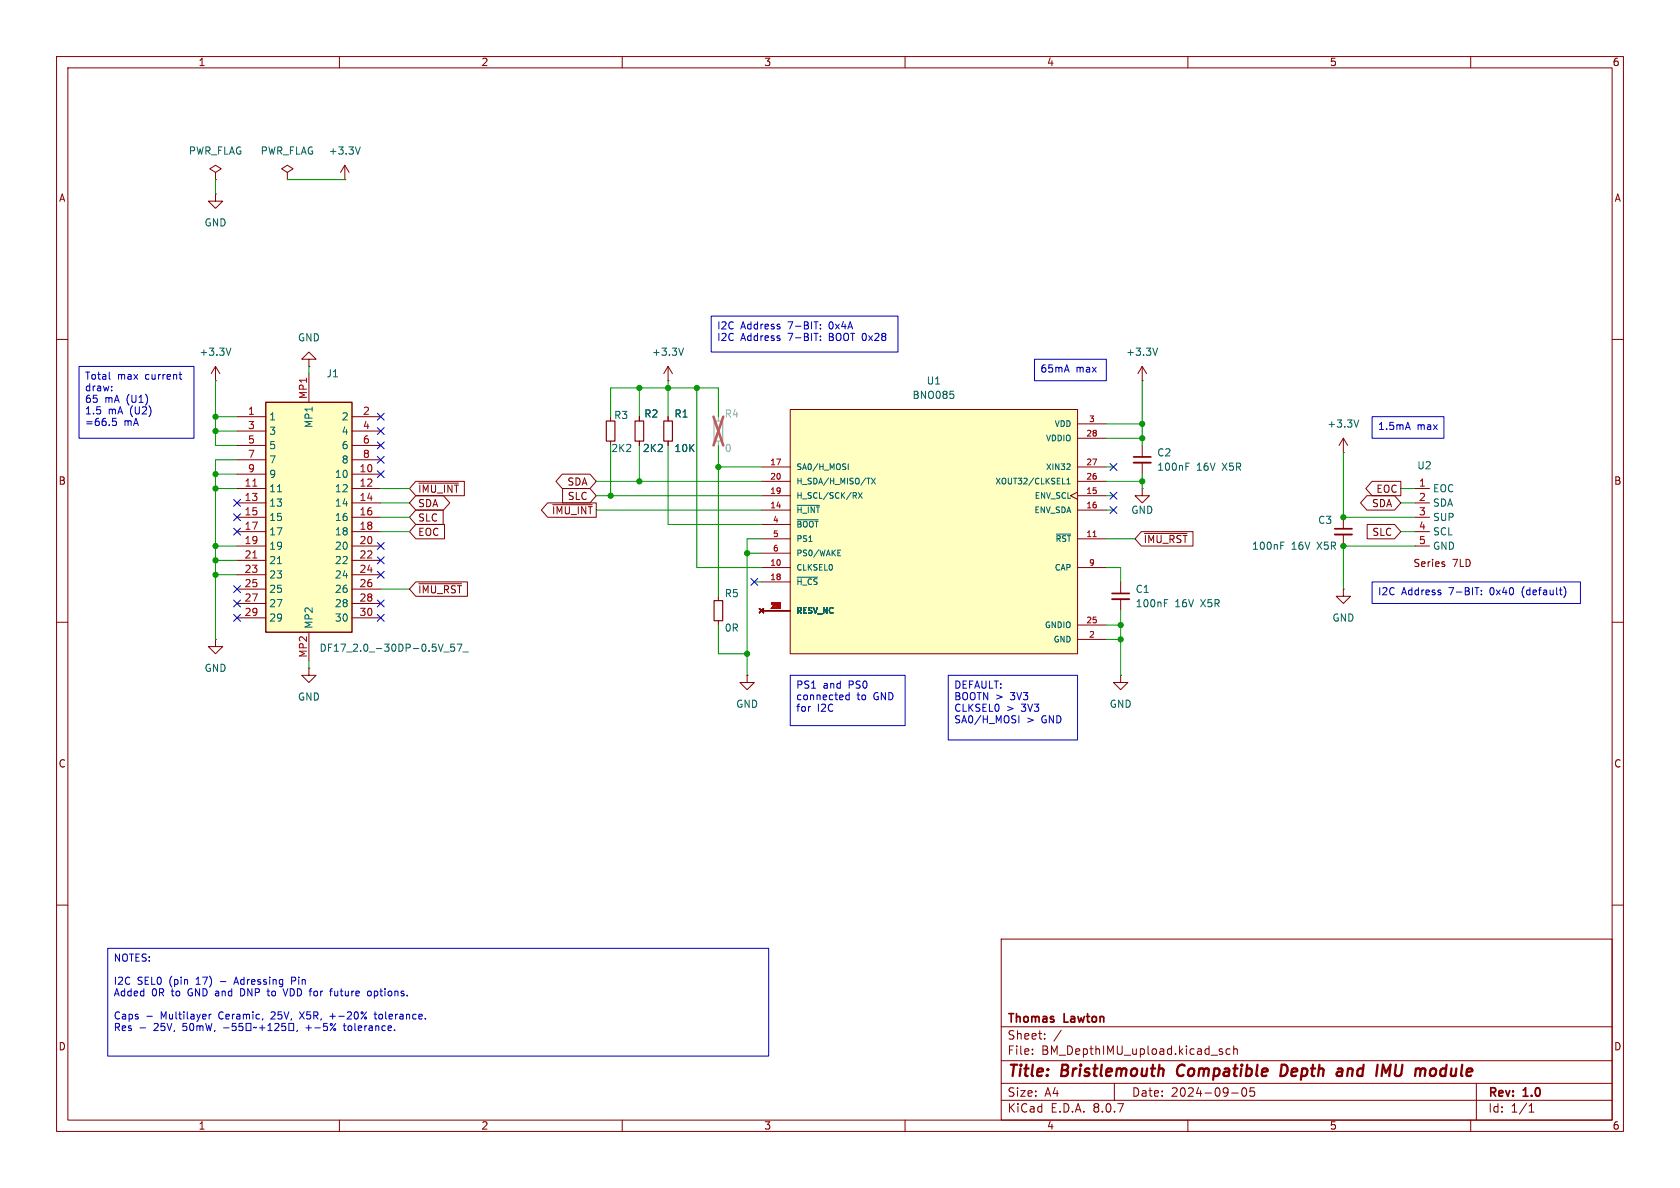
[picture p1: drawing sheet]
<svg xmlns="http://www.w3.org/2000/svg" width="297mm" height="210mm" viewBox="0 0 297 210" stroke-linecap="round" stroke-linejoin="round" font-family="sans-serif">
<g fill="none" stroke="#840000" stroke-width=".18">
<path d="M10 10h277v190h-277zM12 12h273v186h-273zM60 10v2M110 10v2M160 10v2M210 10v2M260 10v2M10 60h2M201.9 67.3h.1M201.9 64.8v2.5M201.9 78.7v2.1M201.9 64.8l-.7 1.2"/>
<path d="M201.9 64.8l.8 1.2M237.5 77.5l-.8 1.2M237.5 77.5v2.5M237.5 77.5l.8 1.2M285 60h2M201.9 81.8v2M237.5 80h.1M237.5 91.4v2.1M237.5 94.5v2M10 110h2M285 110h2M10 160h2"/>
<path d="M177 166h108v32h-108zM285 160h2M60 198v2M110 198v2M160 198v2M177 194.5h108M177 191.5h108M177 187.5h108M177 181.5h108M182.5 186.3v.1M182.5 185.5v.1M184.7 183.6v.1"/>
<path d="M184.7 182.8v.1M187.6 182.1l-1.3 2M197 191.5v3M210 198v2M215.6 185.8l.5 .2 .1 .1-.1 .2-.4 .1M215.6 185.5h.5M217.5 185.5l-.5-.1-.3 .3v.4l.2 .2h.6M217.7 193.2h1.2M218.1 185.5l.2-.1 .4 .1v.9M218.1 184.9v1.5M219.7 192.4a.81 .81 0 0 0 .3 1.4l.2-.1 .2-.5-.2-.8M221 192.3v.7l.2-.1h.5l.1 .6-.3 .3-.5-.1"/>
<path d="M260 198v2M261 191.5v6.5M270.3 196.6h.9M270.3 195.5l.4-.4v1.5"/>
</g>
<path d="M208.4 188.5a1.27 1.27 0 0 0 0 1.6M227.3 188.3l-.7-.1-.3 2h.5l.5-.3M236.7 188.9l.6 .1-.1 1.2M237.2 190.1l-.7 .1M237.3 189.4h-.7M245 189.6l.8-1.4-.2 2M252.8 190a.52 .52 0 0 0 .8 .1M253.6 188.9a.62 .62 0 0 0-.8 .4" fill="none" stroke="#840000" stroke-width=".4"/>
<path d="M204.7 61.5l-.5 1.3M240.2 74.2l-.4 1.3M209.7 82.5h.4M209.7 81.9h.6M226.4 96.4h.4M226.4 95.8h.6" fill="none" stroke="#006464" stroke-width=".18"/>
<path d="M200.4 81.8h3.1M236 94.5h3" fill="none" stroke="#840000" stroke-width=".33"/>
<path d="M200.4 80.8h3.1M236 93.5h3" fill="none" stroke="#840000" stroke-width=".3"/>
<path d="M139.7 72.4h50.8v43.2h-50.8z" fill="#ffffc2"/>
<g fill="none" stroke="#840000" stroke-width=".18">
<path d="M50.8 30.5l1-.7-1-.6-1 .6 1 .7v1.3M50.8 31.8h.1M61 31.8h.1M61 29.2l-.8 1.3M61 29.2v2.6M61 29.2l.7 1.3M107.9 73.7v.7M107.9 78v.7M113 73.7v.7M113 78v.7M118.1 67.3h.1M118.1 64.8v2.5"/>
<path d="M118.1 73.7v.7M118.1 78v.7M118.1 64.8l-.8 1.2M118.1 64.8l.8 1.2M139.7 72.4h50.8v43.2h-50.8zM190.5 77.5h5.1M190.5 74.9h5.1M134.6 95.3h5.1M134.6 90.2h5.1M134.6 87.6h5.1M134.6 82.6h5.1M134.6 85.1h5.1"/>
<path d="M134.6 92.7h5.1M134.6 97.8h5.1M190.5 87l-1.3 .6 1.3 .7M190.5 95.3h5.1M190.5 90.2h5.1M190.5 87.6h5.1M190.5 82.6h5.1M190.5 85.1h5.1M201.9 86.4v1.2h1.3l-1.3 1.3-1.2-1.3h1.2M201.9 86.4h.1M250.2 86.4h2.5M250.2 88.9h2.5"/>
<path d="M250.2 91.4h2.5M250.2 94h2.5M250.2 96.5h2.5M255.3 99.7l.1 .2-.1 .2M255.3 99.3l.1 .1M38.1 113v1.3h1.3l-1.3 1.3-1.3-1.3h1.3M38.1 113h.1M54.6 118.1v1.3h1.3l-1.3 1.3-1.3-1.3h1.3M54.6 118.1h.1M127 105.4v.8M127 109.7v.8M132.1 119.4v1.3h1.2l-1.2 1.2-1.3-1.2h1.3"/>
<path d="M132.1 119.4h.1M134.2 107.6l.8 .7M134.6 108h5.1M134.6 100.3h5.1M134.6 102.9h5.1M135 107.6l-.8 .7M190.5 100.3h5.1M190.5 113h5.1M190.5 110.5h5.1M198.1 102.9v2M198.1 105.9v2.1M237.5 104.1v1.3h1.3l-1.3 1.3-1.3-1.3h1.3"/>
<path d="M237.5 104.1h.1"/>
</g>
<g fill="none" stroke="#006464" stroke-width=".18">
<path d="M63.7 26l-.4 1.2M120.8 61.5l-.4 1.3M168 69.2h.6M168.5 69.7l.1 .2-.1 .5M140.9 89.3h4M140.9 91.9h3.7M148.1 97.7h.4M148.1 98.3h.5M148.1 97.2h.5M150 82v1M151.1 87.6l.3 .5M151.4 87.2v.3"/>
<path d="M151.8 87.1l.6 1M152.4 87.1l-.6 1M154.1 84.5l.6 1.1M154.7 84.5l-.6 1.1M186.7 94.4h2.6M187.8 85.6h.5M188.6 85.6h.6M188.6 84.8l.3-.3v1.1M189.1 82v.4l-.5 .6h.6M140.9 102h3.6M205.9 106.6h.4M205.9 106h.6"/>
</g>
<path d="M193.2 94.9h.6" fill="none" stroke="#a90000" stroke-width=".18"/>
<path d="M107.2 74.4h1.5v3.6h-1.5zM112.3 74.4h1.5v3.6h-1.5zM117.3 74.4h1.6v3.6h-1.6zM126.2 106.2h1.6v3.5h-1.6z" fill="none" stroke="#840000" stroke-width=".2"/>
<path d="M196.6 105.9h3" fill="none" stroke="#840000" stroke-width=".33"/>
<path d="M196.6 104.9h3" fill="none" stroke="#840000" stroke-width=".3"/>
<path d="M126.2 74.4h1.6v3.6h-1.6z" fill="none" stroke="#a1a1a1" stroke-width=".2"/>
<path d="M127 73.7v.7M127 78v.7" fill="none" stroke="#a1a1a1" stroke-width=".18"/>
<path d="M126.1 73.7l1.8 5M127.9 73.7l-1.8 5" fill="none" stroke="#e75356" stroke-width=".46"/>
<path d="M47 71.1h15.2v40.7h-15.2z" fill="#ffffc2"/>
<path d="M47 71.1h15.2v40.7h-15.2z" fill="none" stroke="#840000" stroke-width=".25"/>
<g fill="none" stroke="#840000" stroke-width=".18">
<path d="M38.1 34.3v1.3h1.3l-1.3 1.2-1.3-1.2h1.3M38.1 34.3h.1M38.1 30.5l1-.7-1-.6-1 .6 1 .7v1.3M38.1 31.8h.1M38.1 67.3h.1M38.1 64.8l-.8 1.2M38.1 64.8v2.5M38.1 64.8l.8 1.2M41.9 73.7h5.1M41.9 76.2h5.1M41.9 78.7h5.1M54.6 63.5h1.3l-1.3-1.3-1.3 1.3h1.3v1.3"/>
<path d="M54.6 64.8h.1M54.6 66v5.1M62.2 73.7h5.1M62.2 76.2h5.1M62.2 78.7h5.1M113 73.7v.7M113 78v.7M118.1 73.7v.7M118.1 78v.7M41.9 83.8h5.1M41.9 86.4h5.1M41.9 88.9h5.1"/>
<path d="M41.9 91.4h5.1M41.9 94h5.1M41.9 96.5h5.1M41.9 99.1h5.1M41.9 81.3h5.1M62.2 83.8h5.1M62.2 86.4h5.1M62.2 88.9h5.1M62.2 91.4h5.1M62.2 94h5.1M62.2 96.5h5.1M62.2 99.1h5.1"/>
<path d="M62.2 81.3h5.1M73.5 90.2h4.8v2.5h-4.8l-1.1-1.3zM73.5 85.1h8.6v2.5h-8.6l-1.1-1.2zM73.5 87.6h4.9l1.1 1.3-1.1 1.3h-4.9l-1.1-1.3zM73.5 92.7h5.1v2.6h-5.1l-1.1-1.3zM74 85.4h7M96.8 88.9h8.6v2.5h-8.6l-1.1-1.2zM97.7 89.2h7M99.4 83.8h4.9l1.1 1.3-1.1 1.3h-4.9l-1.1-1.3zM99.5 86.4h4.8l1.1 1.2-1.1 1.3h-4.8zM201.8 94h9.1v2.5h-9.1l-1.1-1.2zM202.3 94.3h7.6"/>
<path d="M241.6 87.6h4.9l1.1 1.3-1.1 1.3h-4.9l-1.1-1.3zM241.7 92.7h4.8l1.1 1.3-1.1 1.3h-4.8zM242.6 85.1h5v2.5h-5l-1.1-1.2zM41.9 101.6h5.1M41.9 104.1h5.1M41.9 106.7h5.1M41.9 109.2h5.1M54.6 111.8v5M62.2 101.6h5.1M62.2 104.1h5.1M62.2 106.7h5.1M62.2 109.2h5.1"/>
<path d="M73.5 102.9h9.1v2.5h-9.1l-1.1-1.3zM74 103.2h7.6M198.1 119.4v1.3h1.3l-1.3 1.2-1.3-1.2h1.3M198.1 119.4h.1"/>
</g>
<path d="M40.8 61.5l-.4 1.3M49 86.9h.8M49 99.6h.8M78.5 115.3h.9M80.3 113.9h-.6v.6l.1-.2 .5 .1 .1 .2-.1 .4-.2 .1-.4-.1M80.8 113.9h.9l-.6 1.2M81.8 115.3h1" fill="none" stroke="#006464" stroke-width=".18"/>
<path d="M44.7 85.9h.7M44.7 98.6h.7" fill="none" stroke="#a90000" stroke-width=".18"/>
<g fill="none" stroke="#0000c2" stroke-width=".18">
<path d="M125.7 55.9h33v6.3h-33zM145 58v.2M145 57.4v.1M145 59.4v.1M14 64.8h20.3v12.7h-20.3zM19.3 66.9l.2 .1M19.7 69v.1M19.7 68.3v.1M19.9 74.5l.4-.1 .3 .3-.1 .5h-.6M31.7 66.2h.4M31.8 66.9l.3 .1M145 60.1v.1"/>
<path d="M182.9 63.5h12.7v3.8h-12.7zM242.6 73.7h12.7v3.8h-12.7zM248.9 74.7l.4 1.2M139.7 119.4h20.3v8.9h-20.3zM167.6 119.4h22.9v11.4h-22.9zM242.6 102.9h36.8v3.8h-36.8zM261.9 105v.1M261.9 104.4v.1M276.5 103.7a1.46 1.46 0 0 1 0 1.9M150.1 122.4v1.3M150.1 122.9h-.3l-.3 .2 .1 .5h.5M180.1 126.5v1.3"/>
<path d="M19 167.6h116.9v19.1h-116.9zM26 179.7h.9M37 179.3v.8M37.3 179.3l-.3 .2M39 173.5h.9M41.5 173.6h.6M41.8 172.7l-.5 1.3M42.5 174.8v1.2h.3M47.4 175.9l.3 .1M50 174.8l.5 1.2 .4-1.2M51.5 173.4h.5M52 172.7h-.5v1.3"/>
<path d="M52.9 178.9l.9 1.2M53.8 178.9l-.9 1.2M58.3 175.2h.4M58.3 179.7h1M58.6 174.8h.1M59.2 175.2v.7l.2 .1M65 175.3l.2-.1 .4 .1v.5l-.1 .2h-.3l-.2-.1zM66.1 179.3h.5M66.3 178.9v1.1l.3 .1M24.8 181.7h.9M39.5 181.7h1M41.1 180.9l-.1 .6 .2-.1"/>
<path d="M41.5 181.4l.3 .2-.1 .5-.2 .1-.5-.1M42.3 180.9l-.1 .6 .2-.1M42.7 181.4l.3 .2-.1 .5-.2 .1-.5-.1M43.5 180.9v1.3h.9v-1.3M45.4 181.6l-.6 .1M45.9 181.7h.9M46.3 181.2v1M47.4 182.2h.7M47.4 181.3l.3-.4v1.3M49.3 181.3l-.8 .9h.8M49.9 180.9l-.1 .6 .2-.1M50.3 181.4l.2 .2v.5l-.2 .1-.5-.1"/>
<path d="M51.1 180.9v1.3h.8v-1.3M52.6 182.1l-.1 .3M54.1 181.7h1M60.7 181.3h.5M60.9 180.9v1.1l.3 .2"/>
</g>
<g fill="none" stroke="#009600" stroke-width=".18">
<path d="M38.1 31.8v2.5M50.8 31.8h10.2M38.1 67.3v11.4h3.8M38.1 76.2h3.8M38.1 73.7h3.8M54.6 64.8v1.2M107.9 73.7v-5.1h19.1v5.1M107.9 78.7v8.9M113 68.6v5.1M113 78.7v6.4M118.1 67.3v6.4M118.1 78.7v14h16.5"/>
<path d="M123.2 68.6v31.7h11.4M127 78.7v26.7M195.6 77.5h6.3M195.6 74.9h6.3M201.9 67.3v11.4M38.1 99.1h3.8M38.1 86.4h3.8M38.1 96.5h3.8M38.1 83.8h3.8M41.9 81.3h-3.8v31.7M67.3 94h5.1M67.3 86.4h5.1"/>
<path d="M67.3 88.9h5.1M67.3 91.4h5.1M105.4 90.2h29.2M105.4 87.6h29.2M105.4 85.1h29.2M127 82.6h7.6M132.1 97.8h2.5M134.6 95.3h-2.5v24.1M195.6 90.2h1.2M195.6 95.3h5.1M195.6 87.6h1.2M195.6 85.1h6.3"/>
<path d="M195.6 82.6h1.2M201.9 83.8v2.6M237.5 80v11.4h12.7M247.6 94h2.6M247.6 86.4h2.6M247.6 88.9h2.6M250.2 96.5h-12.7v7.6M38.1 101.6h3.8M54.6 116.8v1.3M67.3 104.1h5.1M127 110.5v5.1h5.1M133.3 102.9h1.3"/>
<path d="M195.6 100.3h2.5v2.6M195.6 110.5h2.5M195.6 113h2.5M198.1 108v11.4"/>
</g>
<g fill="none" stroke="#000084" stroke-width=".18">
<path d="M66.7 73.1l1.2 1.2M66.7 75.6l1.2 1.2M66.7 78.1l1.2 1.2M67.9 73.1l-1.2 1.2M67.9 75.6l-1.2 1.2M67.9 78.1l-1.2 1.2M41.3 90.8l1.2 1.2M41.3 88.3l1.2 1.2M41.3 93.4l1.2 1.2M42.5 90.8l-1.2 1.2M42.5 88.3l-1.2 1.2M42.5 93.4l-1.2 1.2"/>
<path d="M66.7 80.7l1.2 1.2M66.7 83.2l1.2 1.2M66.7 98.5l1.2 1.2M66.7 95.9l1.2 1.2M67.9 80.7l-1.2 1.2M67.9 83.2l-1.2 1.2M67.9 98.5l-1.2 1.2M67.9 95.9l-1.2 1.2M196.2 89.6l1.3 1.2M196.2 87l1.3 1.2M196.2 81.9l1.3 1.3M197.5 89.6l-1.3 1.2"/>
<path d="M197.5 87l-1.3 1.2M197.5 81.9l-1.3 1.3M41.3 106.1l1.2 1.2M41.3 108.6l1.2 1.2M41.3 103.5l1.2 1.2M42.5 106.1l-1.2 1.2M42.5 108.6l-1.2 1.2M42.5 103.5l-1.2 1.2M66.7 106.1l1.2 1.2M66.7 101l1.2 1.2M66.7 108.6l1.2 1.2M67.9 106.1l-1.2 1.2"/>
<path d="M67.9 101l-1.2 1.2M67.9 108.6l-1.2 1.2M132.7 102.3l1.3 1.2M134 102.3l-1.3 1.2"/>
</g>
<g fill="#009600" stroke="#009600" stroke-width=".18">
<circle cx="201.9" cy="74.9" r=".46"/>
<circle cx="201.9" cy="77.5" r=".46"/>
<circle cx="201.9" cy="85.1" r=".46"/>
<circle cx="237.5" cy="91.4" r=".46"/>
<circle cx="237.5" cy="96.5" r=".46"/>
<circle cx="38.1" cy="99.1" r=".46"/>
<circle cx="38.1" cy="96.5" r=".46"/>
<circle cx="38.1" cy="101.6" r=".46"/>
<circle cx="107.9" cy="87.6" r=".46"/>
<circle cx="113" cy="85.1" r=".46"/>
<circle cx="132.1" cy="97.8" r=".46"/>
<circle cx="127" cy="82.6" r=".46"/>
<circle cx="132.1" cy="115.6" r=".46"/>
<circle cx="118.1" cy="68.6" r=".46"/>
<circle cx="113" cy="68.6" r=".46"/>
<circle cx="123.2" cy="68.6" r=".46"/>
<circle cx="198.1" cy="110.5" r=".46"/>
<circle cx="198.1" cy="113" r=".46"/>
<circle cx="38.1" cy="76.2" r=".46"/>
<circle cx="38.1" cy="73.7" r=".46"/>
<circle cx="38.1" cy="86.4" r=".46"/>
<circle cx="38.1" cy="83.8" r=".46"/>
</g>
<g font-size="2.8" fill="#840000">
<text x="178" y="190.9">Title:</text>
<text x="187.7" y="190.9">Bristlemouth</text>
<text x="208.9" y="190.9">Compatible</text>
<text x="228" y="190.9">Depth</text>
<text x="238.8" y="190.9">and</text>
<text x="246.6" y="190.9">IMU</text>
<text x="254.2" y="190.9">module</text>
</g>
<g font-size="2.1" fill="#840000">
<text x="178" y="184">Sheet:</text>
<text x="178" y="181.2">Thomas</text>
<text x="188.2" y="181.2">Lawton</text>
<text x="178" y="186.7">File:</text>
<text x="184.1" y="186.7">BM_DepthIMU_upload.kicad_sch</text>
<text x="178" y="196.9">KiCad</text>
<text x="178" y="194.1">Size:</text>
<text x="184.7" y="194.1">A4</text>
<text x="185.7" y="196.9">E.D.A.</text>
<text x="193.3" y="196.9">8.0.7</text>
<text x="200" y="194.1">Date:</text>
<text x="207" y="194.1">2024-09-05</text>
<text x="263" y="194.3">Rev:</text>
<text x="263" y="196.9">Id:</text>
<text x="267.1" y="196.9">1/1</text>
<text x="269.4" y="194.3">1.0</text>
</g>
<g font-size="1.8" fill="#840000">
<text x="35" y="11.9">1</text>
<text x="85" y="11.9">2</text>
<text x="135" y="11.9">3</text>
<text x="185" y="11.9">4</text>
<text x="235" y="11.9">5</text>
<text x="285" y="11.9">6</text>
<text x="10.3" y="35.9">A</text>
<text x="285.3" y="35.9">A</text>
<text x="10.3" y="85.9">B</text>
<text x="73.8" y="87.3">~{IMU_INT}</text>
<text x="73.8" y="89.9">SDA</text>
<text x="100.2" y="86">SDA</text>
<text x="100.3" y="88.6">SLC</text>
<text x="242.4" y="89.9">SDA</text>
<text x="243.2" y="87.3">EOC</text>
<text x="285.3" y="85.9">B</text>
<text x="73.8" y="92.4">SLC</text>
<text x="73.8" y="94.9">EOC</text>
<text x="97.5" y="91.1">~{IMU_INT}</text>
<text x="242.5" y="94.9">SLC</text>
<text x="202.1" y="96.2">~{IMU_RST}</text>
<text x="249.8" y="100.4">Series</text>
<text x="256.8" y="100.4">7LD</text>
<text x="73.8" y="105.1">~{IMU_RST}</text>
<text x="10.3" y="135.9">C</text>
<text x="285.3" y="135.9">C</text>
<text x="10.3" y="185.9">D</text>
<text x="285.3" y="185.9">D</text>
<text x="35" y="199.9">1</text>
<text x="85" y="199.9">2</text>
<text x="135" y="199.9">3</text>
<text x="185" y="199.9">4</text>
<text x="235" y="199.9">5</text>
<text x="285" y="199.9">6</text>
</g>
<g font-size="1.8" fill="#006464">
<text x="33.3" y="27.5">PWR_FLAG</text>
<text x="46" y="27.5">PWR_FLAG</text>
<text x="58" y="27.5">+3.3V</text>
<text x="36.1" y="40.2">GND</text>
<text x="35.2" y="63.1">+3.3V</text>
<text x="52.6" y="60.6">GND</text>
<text x="115.2" y="63.1">+3.3V</text>
<text x="199" y="63.1">+3.3V</text>
<text x="57.6" y="66.9">J1</text>
<text x="161.2" y="70.7">BNO085</text>
<text x="163.7" y="68.2">U1</text>
<text x="47.5" y="74.5">1</text>
<text x="47.5" y="77.1">3</text>
<text x="55.5" y="75.8" transform="rotate(-90 55.5 75.8)">MP1</text>
<text x="60.3" y="74.5">2</text>
<text x="60.3" y="77.1">4</text>
<text x="108.5" y="74.3">R3</text>
<text x="113.8" y="74">R2</text>
<text x="119.1" y="74">R1</text>
<text x="234.5" y="75.8">+3.3V</text>
<text x="47.5" y="79.6">5</text>
<text x="47.5" y="82.1">7</text>
<text x="60.3" y="79.6">6</text>
<text x="60.3" y="82.1">8</text>
<text x="108" y="80.1">2K2</text>
<text x="113.5" y="80.1">2K2</text>
<text x="119.1" y="80.1">10K</text>
<text x="204.5" y="80.9">C2</text>
<text x="204.5" y="83.4">100nF</text>
<text x="211.5" y="83.4">16V</text>
<text x="216.2" y="83.4">X5R</text>
<text x="250.5" y="83.2">U2</text>
<text x="47.5" y="87.2">11</text>
<text x="47.5" y="89.8">13</text>
<text x="47.5" y="84.7">9</text>
<text x="59.1" y="84.7">10</text>
<text x="59.1" y="87.2">12</text>
<text x="59.1" y="89.8">14</text>
<text x="253.2" y="87.2">EOC</text>
<text x="253.2" y="89.8">SDA</text>
<text x="47.5" y="92.3">15</text>
<text x="47.5" y="94.8">17</text>
<text x="59.1" y="92.3">16</text>
<text x="59.1" y="94.8">18</text>
<text x="199.9" y="91">GND</text>
<text x="232.9" y="92.8">C3</text>
<text x="253.2" y="92.3">SUP</text>
<text x="253.2" y="94.8">SCL</text>
<text x="47.5" y="97.4">19</text>
<text x="47.5" y="99.9">21</text>
<text x="59.1" y="97.4">20</text>
<text x="59.1" y="99.9">22</text>
<text x="221.2" y="97.4">100nF</text>
<text x="228.3" y="97.4">16V</text>
<text x="233" y="97.4">X5R</text>
<text x="253.2" y="97.4">GND</text>
<text x="47.5" y="102.5">23</text>
<text x="47.5" y="105">25</text>
<text x="47.5" y="107.5">27</text>
<text x="59.1" y="102.5">24</text>
<text x="59.1" y="105">26</text>
<text x="59.1" y="107.5">28</text>
<text x="128" y="105.8">R5</text>
<text x="200.7" y="105">C1</text>
<text x="200.7" y="107.5">100nF</text>
<text x="207.7" y="107.5">16V</text>
<text x="212.4" y="107.5">X5R</text>
<text x="47.5" y="110.1">29</text>
<text x="55.5" y="111.3" transform="rotate(-90 55.5 111.3)">MP2</text>
<text x="59.1" y="110.1">30</text>
<text x="128" y="111.9">0R</text>
<text x="235.5" y="110.1">GND</text>
<text x="36.1" y="119">GND</text>
<text x="56.4" y="115.4">DF17_2.0_-30DP-0.5V_57_</text>
<text x="52.6" y="124.1">GND</text>
<text x="130" y="125.3">GND</text>
<text x="196.1" y="125.3">GND</text>
</g>
<g font-size="1.8" fill="#0000c2">
<text x="126.7" y="58.6">I2C</text>
<text x="130.9" y="58.6">Address</text>
<text x="139.4" y="58.6">7-BIT:</text>
<text x="146.8" y="58.6">0x4A</text>
<text x="126.7" y="60.6">I2C</text>
<text x="130.9" y="60.6">Address</text>
<text x="139.4" y="60.6">7-BIT:</text>
<text x="146.8" y="60.6">BOOT 0x28</text>
<text x="14.9" y="67.4">Total</text>
<text x="14.9" y="69.5">draw:</text>
<text x="14.9" y="71.5">65</text>
<text x="18.5" y="71.5">mA</text>
<text x="20.7" y="67.4">max</text>
<text x="22.5" y="71.5">(U1)</text>
<text x="25.8" y="67.4">current</text>
<text x="183.8" y="66.2">65mA</text>
<text x="190.2" y="66.2">max</text>
<text x="14.9" y="73.6">1.5</text>
<text x="14.9" y="75.6">=66.5</text>
<text x="19.1" y="73.6">mA</text>
<text x="21.9" y="75.6">mA</text>
<text x="23.1" y="73.6">(U2)</text>
<text x="243.5" y="76.3">1.5mA</text>
<text x="250.5" y="76.3">max</text>
<text x="243.5" y="105.5">I2C</text>
<text x="247.8" y="105.5">Address</text>
<text x="256.3" y="105.5">7-BIT:</text>
<text x="263.7" y="105.5">0x40</text>
<text x="269.5" y="105.5">(default)</text>
<text x="140.7" y="122.1">PS1</text>
<text x="140.7" y="124.1">connected</text>
<text x="145.5" y="122.1">and</text>
<text x="150.1" y="122.1">PS0</text>
<text x="151.5" y="124.1">to</text>
<text x="154.5" y="124.1">GND</text>
<text x="168.6" y="122.1">DEFAULT:</text>
<text x="168.6" y="124.1">BOOTN &gt;</text>
<text x="178.7" y="124.1">3V3</text>
<text x="140.7" y="126.1">for</text>
<text x="144.5" y="126.1">I2C</text>
<text x="168.6" y="126.1">CLKSEL0</text>
<text x="168.6" y="128.2">SA0/H_MOSI</text>
<text x="177.9" y="126.1">&gt;</text>
<text x="180.7" y="126.1">3V3</text>
<text x="181.5" y="128.2">&gt;</text>
<text x="184.2" y="128.2">GND</text>
<text x="20" y="170.3">NOTES:</text>
<text x="20" y="174.4">I2C</text>
<text x="20" y="176.5">Added</text>
<text x="24.3" y="174.4">SEL0</text>
<text x="26.8" y="176.5">0R</text>
<text x="30" y="174.4">(pin</text>
<text x="30.4" y="176.5">to</text>
<text x="33.5" y="176.5">GND and</text>
<text x="34.9" y="174.4">17)</text>
<text x="42.1" y="174.4">Adressing</text>
<text x="43.2" y="176.5">DNP</text>
<text x="48.2" y="176.5">to</text>
<text x="51.2" y="176.5">VDD for</text>
<text x="52.4" y="174.4">Pin</text>
<text x="59.9" y="176.5">future</text>
<text x="66.7" y="176.5">options.</text>
<text x="20" y="180.5">Caps</text>
<text x="20" y="182.6">Res</text>
<text x="27.3" y="182.6">25V,</text>
<text x="28.5" y="180.5">Multilayer</text>
<text x="32.6" y="182.6">50mW,</text>
<text x="38.9" y="180.5">Ceramic,</text>
<text x="48.4" y="180.5">25V,</text>
<text x="53.7" y="180.5">X5R,</text>
<text x="54.7" y="182.6">+-5%</text>
<text x="59.1" y="180.5">+-20%</text>
<text x="61.7" y="182.6">tolerance.</text>
<text x="67.3" y="180.5">tolerance.</text>
</g>
<g font-size="1.8" fill="#a90000">
<text x="54.4" y="70.6" transform="rotate(-90 54.4 70.6)">MP1</text>
<text x="43.7" y="73.4">1</text>
<text x="43.7" y="75.9">3</text>
<text x="64.1" y="73.4">2</text>
<text x="64.1" y="75.9">4</text>
<text x="43.7" y="78.5">5</text>
<text x="43.7" y="81">7</text>
<text x="43.7" y="83.6">9</text>
<text x="63.5" y="83.6">10</text>
<text x="64.1" y="78.5">6</text>
<text x="64.1" y="81">8</text>
<text x="43.1" y="86.1">11</text>
<text x="43.1" y="88.6">13</text>
<text x="63.5" y="86.1">12</text>
<text x="63.5" y="88.6">14</text>
<text x="250.8" y="86.1">1</text>
<text x="250.8" y="88.6">2</text>
<text x="43.1" y="91.2">15</text>
<text x="43.1" y="93.7">17</text>
<text x="63.5" y="91.2">16</text>
<text x="63.5" y="93.7">18</text>
<text x="250.8" y="91.2">3</text>
<text x="250.8" y="93.7">4</text>
<text x="43.1" y="96.3">19</text>
<text x="43.1" y="98.8">21</text>
<text x="43.1" y="101.3">23</text>
<text x="63.5" y="96.3">20</text>
<text x="63.5" y="98.8">22</text>
<text x="63.5" y="101.3">24</text>
<text x="250.8" y="96.3">5</text>
<text x="43.1" y="103.9">25</text>
<text x="43.1" y="106.4">27</text>
<text x="63.5" y="103.9">26</text>
<text x="63.5" y="106.4">28</text>
<text x="43.1" y="109">29</text>
<text x="63.5" y="109">30</text>
<text x="54.4" y="116.4" transform="rotate(-90 54.4 116.4)">MP2</text>
</g>
<g font-size="1.8" fill="#989898">
<text x="128" y="74">R4</text>
<text x="128" y="80.1">0</text>
</g>
<g font-size="1.4" fill="#006464">
<text x="186.3" y="75.7">VDD</text>
<text x="140.7" y="83.3">SA0/H_MOSI</text>
<text x="184.8" y="78.2">VDDIO</text>
<text x="184.8" y="83.3">XIN32</text>
<text x="140.7" y="88.4">H_SCL/SCK/RX</text>
<text x="140.7" y="85.8">H_SDA/H_MISO/TX</text>
<text x="175.8" y="85.8">XOUT32/CLKSEL1</text>
<text x="182.8" y="88.4">ENV_SCL</text>
<text x="140.7" y="90.9">~{H_INT}</text>
<text x="140.7" y="93.4">~{BOOT}</text>
<text x="140.7" y="96">PS1</text>
<text x="182.7" y="90.9">ENV_SDA</text>
<text x="186.5" y="96">~{RST}</text>
<text x="140.7" y="101.1">CLKSEL0</text>
<text x="140.7" y="98.5">PS0/WAKE</text>
<text x="186.3" y="101.1">CAP</text>
<text x="140.7" y="103.6">~{H_CS}</text>
<text x="140.7" y="108.7">RESV_NC</text>
<text x="184.6" y="111.2">GNDIO</text>
<text x="186.1" y="113.8">GND</text>
</g>
<g font-size="1.4" fill="#a90000">
<text x="191.9" y="77.2">28</text>
<text x="192.4" y="74.7">3</text>
<text x="136.1" y="82.3">17</text>
<text x="191.9" y="82.3">27</text>
<text x="136.1" y="89.9">14</text>
<text x="136.1" y="87.4">19</text>
<text x="136.1" y="84.8">20</text>
<text x="191.9" y="87.4">15</text>
<text x="191.9" y="89.9">16</text>
<text x="191.9" y="84.8">26</text>
<text x="136.5" y="92.5">4</text>
<text x="136.5" y="95">5</text>
<text x="191.9" y="95">11</text>
<text x="136.1" y="100.1">10</text>
<text x="136.5" y="97.5">6</text>
<text x="192.4" y="100.1">9</text>
<text x="136.1" y="102.6">18</text>
<text x="136.5" y="107.7">13</text>
<text x="136.9" y="107.7">4</text>
<text x="191.9" y="110.2">25</text>
<text x="192.4" y="112.8">2</text>
</g>
</svg>
